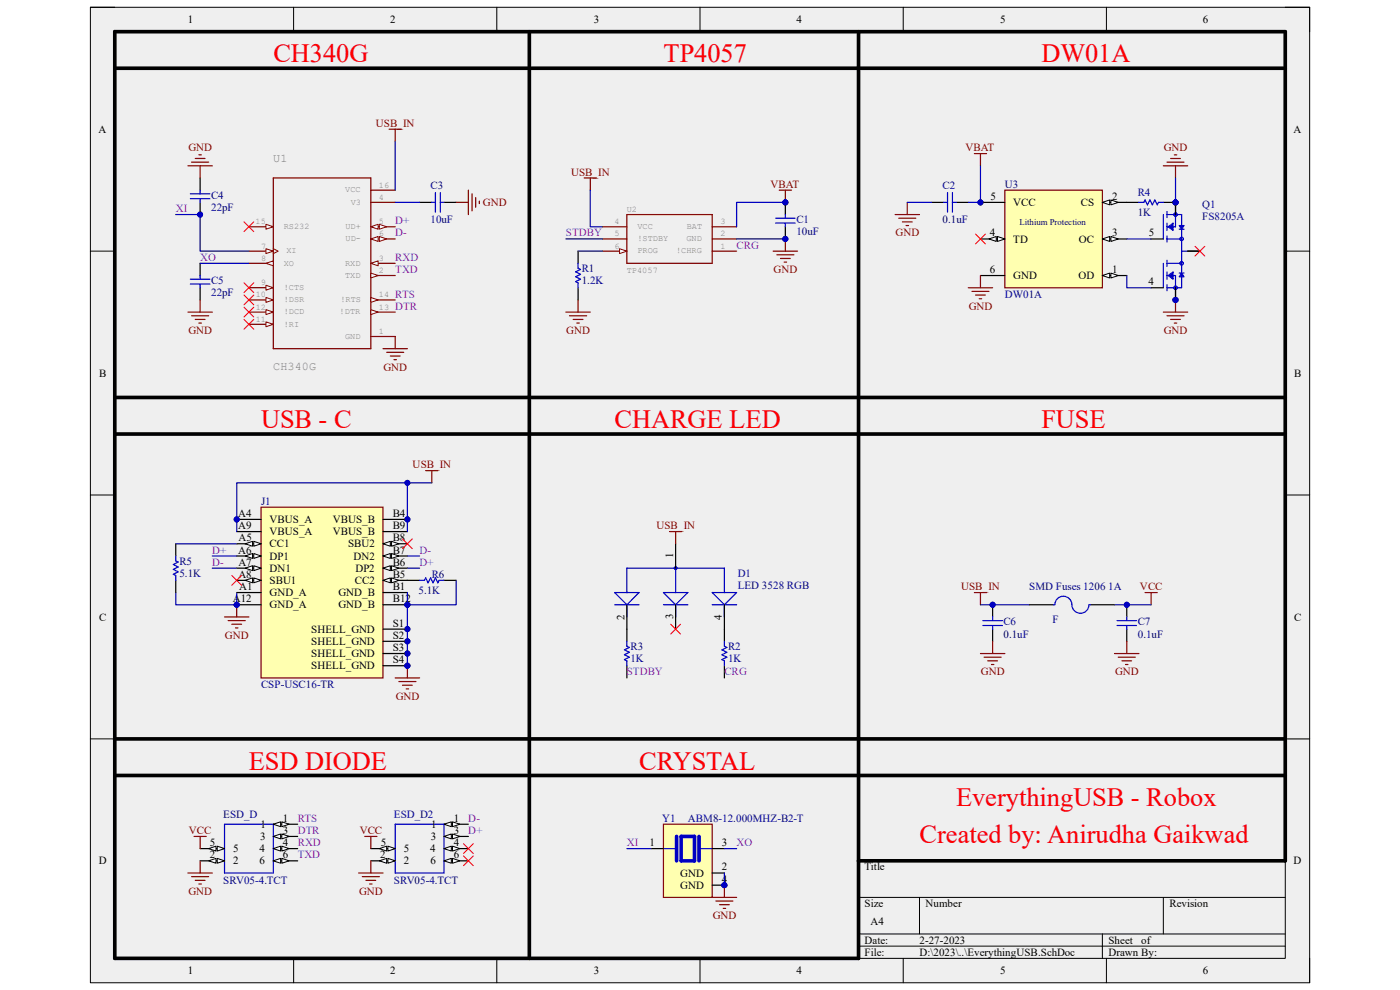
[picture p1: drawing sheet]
<svg xmlns="http://www.w3.org/2000/svg" width="297mm" height="210mm" viewBox="0 0 297 210" stroke-linecap="round" stroke-linejoin="round" font-family="sans-serif">
<path d="M19.2 1.5h258.6v207h-258.6z" fill-rule="evenodd" fill="#efefef"/>
<path d="M19.2 1.5h258.6v207h-258.6z" fill="none" stroke="#000" stroke-width=".21"/>
<path d="M24.4 6.7h248.3v196.6h-248.3z" fill-rule="evenodd" fill="#efefef"/>
<g fill="none" stroke="#000" stroke-width=".21">
<path d="M19.2 1.5h5.1M24.4 6.7h248.3v196.6h-248.3zM62.3 1.5v5.2M105.4 1.5v5.2M148.5 1.5v5.2M191.6 1.5v5.2M234.7 1.5v5.2M272.7 1.5h5.1v5.2M19.2 53.3h5.1M272.7 53.3h5.1M19.2 105h5.2M272.7 105h5.1"/>
<path d="M19.2 156.7h5.2M272.7 156.7h5.1M182.1 190.4h90.6M182.1 198.1h90.6M195.1 190.4v7.7M233.9 198.1v5.2M246.8 190.4v7.7M272.7 182.6h-90.6v20.7M62.3 203.3v5.2M105.4 203.3v5.2M148.5 203.3v5.2M182.1 200.7h90.6"/>
<path d="M191.6 203.3v5.2M234.7 203.3v5.2M277.8 203.3v5.2"/>
</g>
<path d="M58 37.8h20.7v36.2h-20.7zM78.7 58.4h5.1M78.7 71.4h5.1" fill="none" stroke="#800000" stroke-width=".26"/>
<path d="M78.7 57.9l1.5 .5-1.5 .6z" fill="#f8fcff"/>
<path d="M78.7 57.9l1.5 .5-1.5 .6z" fill="none" stroke="#800000" stroke-width=".21"/>
<path d="M78.7 55.9h5.1" fill="none" stroke="#800000" stroke-width=".26"/>
<path d="M78.7 55.9l1.5-.6v1.1z" fill="#f8fcff"/>
<path d="M78.7 55.9l1.5-.6v1.1z" fill="none" stroke="#800000" stroke-width=".21"/>
<path d="M78.7 42.9h5.1M78.7 48.1h5.1" fill="none" stroke="#800000" stroke-width=".26"/>
<path d="M78.7 48.1l1.5-.5v1z" fill="#f8fcff"/>
<path d="M78.7 48.1l1.5-.5v1z" fill="none" stroke="#800000" stroke-width=".21"/>
<path d="M80.5 47.6l1.5 .5-1.5 .5z" fill="#f8fcff"/>
<path d="M80.5 47.6l1.5 .5-1.5 .5z" fill="none" stroke="#800000" stroke-width=".21"/>
<path d="M78.7 50.7h5.1" fill="none" stroke="#800000" stroke-width=".26"/>
<path d="M78.7 50.7l1.5-.5v1z" fill="#f8fcff"/>
<path d="M78.7 50.7l1.5-.5v1z" fill="none" stroke="#800000" stroke-width=".21"/>
<path d="M80.5 50.2l1.5 .5-1.5 .5z" fill="#f8fcff"/>
<path d="M80.5 50.2l1.5 .5-1.5 .5z" fill="none" stroke="#800000" stroke-width=".21"/>
<path d="M52.8 53.3h5.2" fill="none" stroke="#800000" stroke-width=".26"/>
<path d="M56.4 52.8l1.6 .5-1.6 .5z" fill="#f8fcff"/>
<path d="M56.4 52.8l1.6 .5-1.6 .5zM58 52.8l1 .5-1 .5" fill="none" stroke="#800000" stroke-width=".21"/>
<path d="M52.8 55.9h5.2" fill="none" stroke="#800000" stroke-width=".26"/>
<path d="M56.4 55.9l1.6-.6v1.1z" fill="#f8fcff"/>
<path d="M56.4 55.9l1.6-.6v1.1z" fill="none" stroke="#800000" stroke-width=".21"/>
<path d="M52.8 61h5.2" fill="none" stroke="#800000" stroke-width=".26"/>
<path d="M56.4 60.5l1.6 .5-1.6 .6z" fill="#f8fcff"/>
<path d="M56.4 60.5l1.6 .5-1.6 .6z" fill="none" stroke="#800000" stroke-width=".21"/>
<path d="M52.8 63.6h5.2" fill="none" stroke="#800000" stroke-width=".26"/>
<path d="M56.4 63.1l1.6 .5-1.6 .5z" fill="#f8fcff"/>
<path d="M56.4 63.1l1.6 .5-1.6 .5z" fill="none" stroke="#800000" stroke-width=".21"/>
<path d="M52.8 68.8h5.2" fill="none" stroke="#800000" stroke-width=".26"/>
<path d="M56.4 68.3l1.6 .5-1.6 .5z" fill="#f8fcff"/>
<path d="M56.4 68.3l1.6 .5-1.6 .5z" fill="none" stroke="#800000" stroke-width=".21"/>
<path d="M52.8 66.2h5.2" fill="none" stroke="#800000" stroke-width=".26"/>
<path d="M56.4 65.7l1.6 .5-1.6 .5z" fill="#f8fcff"/>
<path d="M56.4 65.7l1.6 .5-1.6 .5z" fill="none" stroke="#800000" stroke-width=".21"/>
<path d="M78.7 66.2h5.1" fill="none" stroke="#800000" stroke-width=".26"/>
<path d="M78.7 65.7l1.5 .5-1.5 .5z" fill="#f8fcff"/>
<path d="M78.7 65.7l1.5 .5-1.5 .5z" fill="none" stroke="#800000" stroke-width=".21"/>
<path d="M78.7 63.6h5.1" fill="none" stroke="#800000" stroke-width=".26"/>
<path d="M78.7 63.1l1.5 .5-1.5 .5z" fill="#f8fcff"/>
<path d="M78.7 63.1l1.5 .5-1.5 .5z" fill="none" stroke="#800000" stroke-width=".21"/>
<path d="M52.8 48.1h5.2" fill="none" stroke="#800000" stroke-width=".26"/>
<path d="M56.4 47.6l1.6 .5-1.6 .5z" fill="#f8fcff"/>
<path d="M56.4 47.6l1.6 .5-1.6 .5z" fill="none" stroke="#800000" stroke-width=".21"/>
<path d="M78.7 40.3h5.1" fill="none" stroke="#800000" stroke-width=".26"/>
<circle cx="50.2" cy="110.2" r=".52" fill="#000080"/>
<circle cx="50.2" cy="110.2" r=".52" fill="none" stroke="#000080" stroke-width=".21"/>
<circle cx="50.2" cy="128.3" r=".52" fill="#000080"/>
<circle cx="50.2" cy="128.3" r=".52" fill="none" stroke="#000080" stroke-width=".21"/>
<circle cx="86.4" cy="110.2" r=".52" fill="#000080"/>
<circle cx="86.4" cy="110.2" r=".52" fill="none" stroke="#000080" stroke-width=".21"/>
<circle cx="86.4" cy="128.3" r=".52" fill="#000080"/>
<circle cx="86.4" cy="128.3" r=".52" fill="none" stroke="#000080" stroke-width=".21"/>
<circle cx="86.4" cy="133.5" r=".52" fill="#000080"/>
<circle cx="86.4" cy="133.5" r=".52" fill="none" stroke="#000080" stroke-width=".21"/>
<circle cx="86.4" cy="136" r=".52" fill="#000080"/>
<circle cx="86.4" cy="136" r=".52" fill="none" stroke="#000080" stroke-width=".21"/>
<circle cx="86.4" cy="138.6" r=".52" fill="#000080"/>
<circle cx="86.4" cy="138.6" r=".52" fill="none" stroke="#000080" stroke-width=".21"/>
<circle cx="86.4" cy="141.2" r=".52" fill="#000080"/>
<circle cx="86.4" cy="141.2" r=".52" fill="none" stroke="#000080" stroke-width=".21"/>
<path d="M55.4 107.6h25.9v36.2h-25.9z" fill-rule="evenodd" fill="#ffffb0"/>
<path d="M55.4 107.6h25.9v36.2h-25.9z" fill="none" stroke="#800000" stroke-width=".26"/>
<path d="M50.2 110.2h5.2" fill="none" stroke="#000" stroke-width=".26"/>
<circle cx="50.2" cy="110.2" r=".52" fill="#000080"/>
<circle cx="50.2" cy="110.2" r=".52" fill="none" stroke="#000080" stroke-width=".21"/>
<path d="M50.2 112.8h5.2M50.2 115.4h5.2" fill="none" stroke="#000" stroke-width=".26"/>
<path d="M53.8 114.8l1.6 .6-1.6 .5z" fill="#f8fcff"/>
<path d="M53.8 114.8l1.6 .6-1.6 .5z" fill="none" stroke="#000" stroke-width=".21"/>
<path d="M52 115.4l1.6-.6v1.1z" fill="#f8fcff"/>
<path d="M52 115.4l1.6-.6v1.1z" fill="none" stroke="#000" stroke-width=".21"/>
<path d="M50.2 117.9h5.2" fill="none" stroke="#000" stroke-width=".26"/>
<path d="M53.8 117.4l1.6 .5-1.6 .6z" fill="#f8fcff"/>
<path d="M53.8 117.4l1.6 .5-1.6 .6z" fill="none" stroke="#000" stroke-width=".21"/>
<path d="M52 117.9l1.6-.5v1.1z" fill="#f8fcff"/>
<path d="M52 117.9l1.6-.5v1.1z" fill="none" stroke="#000" stroke-width=".21"/>
<path d="M50.2 120.5h5.2" fill="none" stroke="#000" stroke-width=".26"/>
<path d="M53.8 120l1.6 .5-1.6 .5z" fill="#f8fcff"/>
<path d="M53.8 120l1.6 .5-1.6 .5z" fill="none" stroke="#000" stroke-width=".21"/>
<path d="M52 120.5l1.6-.5v1z" fill="#f8fcff"/>
<path d="M52 120.5l1.6-.5v1z" fill="none" stroke="#000" stroke-width=".21"/>
<path d="M50.2 123.1h5.2" fill="none" stroke="#000" stroke-width=".26"/>
<path d="M53.8 122.6l1.6 .5-1.6 .5z" fill="#f8fcff"/>
<path d="M53.8 122.6l1.6 .5-1.6 .5z" fill="none" stroke="#000" stroke-width=".21"/>
<path d="M52 123.1l1.6-.5v1z" fill="#f8fcff"/>
<path d="M52 123.1l1.6-.5v1z" fill="none" stroke="#000" stroke-width=".21"/>
<path d="M50.2 125.7h5.2M50.2 128.3h5.2" fill="none" stroke="#000" stroke-width=".26"/>
<circle cx="50.2" cy="128.3" r=".52" fill="#000080"/>
<circle cx="50.2" cy="128.3" r=".52" fill="none" stroke="#000080" stroke-width=".21"/>
<path d="M81.3 110.2h5.1" fill="none" stroke="#000" stroke-width=".26"/>
<circle cx="86.4" cy="110.2" r=".52" fill="#000080"/>
<circle cx="86.4" cy="110.2" r=".52" fill="none" stroke="#000080" stroke-width=".21"/>
<path d="M81.3 112.8h5.1M81.3 115.4h5.1" fill="none" stroke="#000" stroke-width=".26"/>
<path d="M81.3 115.4l1.5-.6v1.1z" fill="#f8fcff"/>
<path d="M81.3 115.4l1.5-.6v1.1z" fill="none" stroke="#000" stroke-width=".21"/>
<path d="M83.1 114.8l1.5 .6-1.5 .5z" fill="#f8fcff"/>
<path d="M83.1 114.8l1.5 .6-1.5 .5z" fill="none" stroke="#000" stroke-width=".21"/>
<path d="M81.3 117.9h5.1" fill="none" stroke="#000" stroke-width=".26"/>
<path d="M81.3 117.9l1.5-.5v1.1z" fill="#f8fcff"/>
<path d="M81.3 117.9l1.5-.5v1.1z" fill="none" stroke="#000" stroke-width=".21"/>
<path d="M83.1 117.4l1.5 .5-1.5 .6z" fill="#f8fcff"/>
<path d="M83.1 117.4l1.5 .5-1.5 .6z" fill="none" stroke="#000" stroke-width=".21"/>
<path d="M81.3 120.5h5.1" fill="none" stroke="#000" stroke-width=".26"/>
<path d="M81.3 120.5l1.5-.5v1z" fill="#f8fcff"/>
<path d="M81.3 120.5l1.5-.5v1z" fill="none" stroke="#000" stroke-width=".21"/>
<path d="M83.1 120l1.5 .5-1.5 .5z" fill="#f8fcff"/>
<path d="M83.1 120l1.5 .5-1.5 .5z" fill="none" stroke="#000" stroke-width=".21"/>
<path d="M81.3 123.1h5.1" fill="none" stroke="#000" stroke-width=".26"/>
<path d="M81.3 123.1l1.5-.5v1z" fill="#f8fcff"/>
<path d="M81.3 123.1l1.5-.5v1z" fill="none" stroke="#000" stroke-width=".21"/>
<path d="M83.1 122.6l1.5 .5-1.5 .5z" fill="#f8fcff"/>
<path d="M83.1 122.6l1.5 .5-1.5 .5z" fill="none" stroke="#000" stroke-width=".21"/>
<path d="M81.3 125.7h5.1M81.3 128.3h5.1" fill="none" stroke="#000" stroke-width=".26"/>
<circle cx="86.4" cy="128.3" r=".52" fill="#000080"/>
<circle cx="86.4" cy="128.3" r=".52" fill="none" stroke="#000080" stroke-width=".21"/>
<path d="M81.3 133.5h5.1" fill="none" stroke="#000" stroke-width=".26"/>
<circle cx="86.4" cy="133.5" r=".52" fill="#000080"/>
<circle cx="86.4" cy="133.5" r=".52" fill="none" stroke="#000080" stroke-width=".21"/>
<path d="M81.3 136h5.1" fill="none" stroke="#000" stroke-width=".26"/>
<circle cx="86.4" cy="136" r=".52" fill="#000080"/>
<circle cx="86.4" cy="136" r=".52" fill="none" stroke="#000080" stroke-width=".21"/>
<path d="M81.3 138.6h5.1" fill="none" stroke="#000" stroke-width=".26"/>
<circle cx="86.4" cy="138.6" r=".52" fill="#000080"/>
<circle cx="86.4" cy="138.6" r=".52" fill="none" stroke="#000080" stroke-width=".21"/>
<path d="M81.3 141.2h5.1" fill="none" stroke="#000" stroke-width=".26"/>
<circle cx="86.4" cy="141.2" r=".52" fill="#000080"/>
<circle cx="86.4" cy="141.2" r=".52" fill="none" stroke="#000080" stroke-width=".21"/>
<path d="M127.8 53.3h5.2M133 45.5h18.1v10.4h-18.1zM151.1 53.3h5.2M151.1 50.7h5.2M151.1 48.1h5.2" fill="none" stroke="#800000" stroke-width=".26"/>
<path d="M131.4 52.8l1.6 .5-1.6 .5z" fill="#f8fcff"/>
<path d="M131.4 52.8l1.6 .5-1.6 .5z" fill="none" stroke="#800000" stroke-width=".21"/>
<path d="M127.8 50.7h5.2M127.8 48.1h5.2" fill="none" stroke="#800000" stroke-width=".26"/>
<circle cx="249.4" cy="42.9" r=".52" fill="#000080"/>
<circle cx="249.4" cy="42.9" r=".52" fill="none" stroke="#000080" stroke-width=".21"/>
<circle cx="249.4" cy="42.9" r=".52" fill="#000080"/>
<circle cx="249.4" cy="42.9" r=".52" fill="none" stroke="#000080" stroke-width=".21"/>
<circle cx="249.4" cy="63.6" r=".52" fill="#000080"/>
<circle cx="249.4" cy="63.6" r=".52" fill="none" stroke="#000080" stroke-width=".21"/>
<circle cx="249.4" cy="63.6" r=".52" fill="#000080"/>
<circle cx="249.4" cy="63.6" r=".52" fill="none" stroke="#000080" stroke-width=".21"/>
<g fill="none" stroke="#00f" stroke-width=".25">
<path d="M246.8 45.5v5.2M246.8 55.9v5.1M247.6 44.9v1.3M247.6 47.3v1.6M247.6 50v1.3M247.6 55.2v1.3M247.6 57.7v1.5M247.6 58.5h1.8v2.5M247.6 45.5h3.1v15.5h-3.1M247.6 55.9h3.1M247.6 50.7h3.1M249.4 45.5v2.6h-1.8"/>
<path d="M250.2 57.9h1M250.2 48.6h1M250.7 53.3h1.3M247.6 60.4v1.3"/>
</g>
<path d="M250.7 57.9l.5 .8h-1z" fill="#00f"/>
<path d="M250.7 57.9l.5 .8h-1z" fill="none" stroke="#00f" stroke-width=".25"/>
<path d="M247.8 58.5l1.1-.8v1.5z" fill="#00f"/>
<path d="M247.8 58.5l1.1-.8v1.5z" fill="none" stroke="#00f" stroke-width=".25"/>
<path d="M247.8 48.1l1.1-.8v1.6z" fill="#00f"/>
<path d="M247.8 48.1l1.1-.8v1.6z" fill="none" stroke="#00f" stroke-width=".25"/>
<path d="M250.2 47.8h1l-.5 .8z" fill="#00f"/>
<path d="M250.2 47.8h1l-.5 .8z" fill="none" stroke="#00f" stroke-width=".25"/>
<g fill="none" stroke="#00f" stroke-width=".21">
<circle cx="249.4" cy="45.5" r=".36"/>
<circle cx="249.4" cy="45.5" r=".37"/>
<circle cx="250.7" cy="55.9" r=".36"/>
<circle cx="250.7" cy="50.7" r=".36"/>
<circle cx="250.7" cy="55.9" r=".37"/>
<circle cx="250.7" cy="50.7" r=".37"/>
<circle cx="249.4" cy="61" r=".36"/>
<circle cx="249.4" cy="61" r=".37"/>
</g>
<path d="M244.2 50.7h2.6M249.4 42.9v2.6M244.2 61h2.6" fill="none" stroke="#000" stroke-width=".25"/>
<circle cx="249.4" cy="42.9" r=".52" fill="#000080"/>
<circle cx="249.4" cy="42.9" r=".52" fill="none" stroke="#000080" stroke-width=".21"/>
<path d="M249.4 42.9v2.6" fill="none" stroke="#000" stroke-width=".25"/>
<circle cx="249.4" cy="42.9" r=".52" fill="#000080"/>
<circle cx="249.4" cy="42.9" r=".52" fill="none" stroke="#000080" stroke-width=".21"/>
<path d="M252 53.3h2.6M249.4 61v2.6" fill="none" stroke="#000" stroke-width=".25"/>
<circle cx="249.4" cy="63.6" r=".52" fill="#000080"/>
<circle cx="249.4" cy="63.6" r=".52" fill="none" stroke="#000080" stroke-width=".21"/>
<path d="M249.4 61v2.6" fill="none" stroke="#000" stroke-width=".25"/>
<circle cx="249.4" cy="63.6" r=".52" fill="#000080"/>
<circle cx="249.4" cy="63.6" r=".52" fill="none" stroke="#000080" stroke-width=".21"/>
<circle cx="208" cy="42.9" r=".52" fill="#000080"/>
<circle cx="208" cy="42.9" r=".52" fill="none" stroke="#000080" stroke-width=".21"/>
<path d="M213.2 40.3h20.7v20.7h-20.7z" fill-rule="evenodd" fill="#ffffb0"/>
<path d="M213.2 40.3h20.7v20.7h-20.7z" fill="none" stroke="#800000" stroke-width=".25"/>
<path d="M208 42.9h5.2" fill="none" stroke="#000" stroke-width=".25"/>
<circle cx="208" cy="42.9" r=".52" fill="#000080"/>
<circle cx="208" cy="42.9" r=".52" fill="none" stroke="#000080" stroke-width=".21"/>
<path d="M208 50.7h5.2" fill="none" stroke="#000" stroke-width=".25"/>
<path d="M211.6 50.2l1.6 .5-1.6 .5z" fill="#f8fcff"/>
<path d="M211.6 50.2l1.6 .5-1.6 .5z" fill="none" stroke="#000" stroke-width=".21"/>
<path d="M209.8 50.7l1.6-.5v1z" fill="#f8fcff"/>
<path d="M209.8 50.7l1.6-.5v1z" fill="none" stroke="#000" stroke-width=".21"/>
<path d="M208 58.5h5.2M233.9 42.9h5.1" fill="none" stroke="#000" stroke-width=".25"/>
<path d="M233.9 42.9l1.5-.5v1.1z" fill="#f8fcff"/>
<path d="M233.9 42.9l1.5-.5v1.1z" fill="none" stroke="#000" stroke-width=".21"/>
<path d="M235.7 42.4l1.5 .5-1.5 .6z" fill="#f8fcff"/>
<path d="M235.7 42.4l1.5 .5-1.5 .6z" fill="none" stroke="#000" stroke-width=".21"/>
<path d="M233.9 50.7h5.1" fill="none" stroke="#000" stroke-width=".25"/>
<path d="M233.9 50.7l1.5-.5v1z" fill="#f8fcff"/>
<path d="M233.9 50.7l1.5-.5v1z" fill="none" stroke="#000" stroke-width=".21"/>
<path d="M235.7 50.2l1.5 .5-1.5 .5z" fill="#f8fcff"/>
<path d="M235.7 50.2l1.5 .5-1.5 .5z" fill="none" stroke="#000" stroke-width=".21"/>
<path d="M233.9 58.5h5.1" fill="none" stroke="#000" stroke-width=".25"/>
<path d="M233.9 58.5l1.5-.6v1.1z" fill="#f8fcff"/>
<path d="M233.9 58.5l1.5-.6v1.1z" fill="none" stroke="#000" stroke-width=".21"/>
<path d="M235.7 57.9l1.5 .6-1.5 .5z" fill="#f8fcff"/>
<path d="M235.7 57.9l1.5 .6-1.5 .5z" fill="none" stroke="#000" stroke-width=".21"/>
<path d="M165.3 40.3h2.6M166.6 40.3v2.6" fill="none" stroke="#800000" stroke-width=".26"/>
<circle cx="166.6" cy="42.9" r=".52" fill="#000080"/>
<circle cx="166.6" cy="42.9" r=".52" fill="none" stroke="#000080" stroke-width=".21"/>
<path d="M164 53.3h5.2M164.8 54.1h3.6M165.6 54.8h2.1M166.4 55.6h.5M166.6 50.7v2.6" fill="none" stroke="#800000" stroke-width=".26"/>
<circle cx="166.6" cy="50.7" r=".52" fill="#000080"/>
<circle cx="166.6" cy="50.7" r=".52" fill="none" stroke="#000080" stroke-width=".21"/>
<path d="M122.6 53.3v2.6M122.6 61v2.6M133 133.5v2.5M153.7 133.5v2.5M133 141.2v2.6M153.7 141.2v2.6" fill="none" stroke="#000" stroke-width=".26"/>
<path d="M122.6 55.9v1l.6 .3-1.1 .5 1.1 .5-1.1 .5 1.1 .5-1.1 .5 .5 .3v1M133 136v1.1l.5 .2-1 .6 1 .5-1 .5 1 .5-1 .5 .5 .3v1M153.7 136v1.1l.5 .2-1 .6 1 .5-1 .5 1 .5-1 .5 .5 .3v1" fill="none" stroke="#00f" stroke-width=".26"/>
<circle cx="249.4" cy="42.9" r=".52" fill="#000080"/>
<circle cx="249.4" cy="42.9" r=".52" fill="none" stroke="#000080" stroke-width=".21"/>
<path d="M239 42.9h2.6M246.8 42.9h2.6" fill="none" stroke="#000" stroke-width=".25"/>
<circle cx="249.4" cy="42.9" r=".52" fill="#000080"/>
<circle cx="249.4" cy="42.9" r=".52" fill="none" stroke="#000080" stroke-width=".21"/>
<path d="M241.6 42.9h1.1l.2-.5 .5 1.1 .6-1.1 .5 1.1 .5-1.1 .5 1.1 .3-.6h1" fill="none" stroke="#00f" stroke-width=".25"/>
<path d="M37.3 115.4v2.5M143.3 115.4v5.1M37.3 123.1v2.6M86.4 123.1h2.6M94.2 123.1h2.6M133 128.3v5.2M143.3 128.3v5.2M153.7 128.3v5.2" fill="none" stroke="#000" stroke-width=".26"/>
<g fill="none" stroke="#00f" stroke-width=".26">
<path d="M37.3 117.9v1.1l.5 .2-1 .6 1 .5-1 .5 1 .5-1 .5 .5 .3v1M89 123.1h1l.3-.5 .5 1 .5-1 .6 1 .5-1 .5 1 .3-.5h1M130.4 125.7h5.2l-2.6 2.6zM130.4 128.3h5.2M133 125.7v-5.2h20.7v5.2M133 128.3v2.6M140.7 125.7h5.2l-2.6 2.6zM140.7 128.3h5.2M143.3 120.5v5.2M143.3 128.3v2.6M151.1 125.7h5.2l-2.6 2.6zM151.1 128.3h5.2"/>
<path d="M153.7 128.3v2.6"/>
<circle cx="143.3" cy="120.5" r=".26"/>
</g>
<path d="M120.1 66.2h5.1M120.8 67h3.7M121.6 67.8h2.1M122.4 68.5h.5M122.6 63.6v2.6" fill="none" stroke="#800000" stroke-width=".26"/>
<path d="M142.3 132.4l2.1 2.1M144.4 132.4l-2.1 2.1" fill="none" stroke="#f00" stroke-width=".21"/>
<circle cx="166.6" cy="42.9" r=".52" fill="#000080"/>
<circle cx="166.6" cy="42.9" r=".52" fill="none" stroke="#000080" stroke-width=".21"/>
<circle cx="166.6" cy="50.7" r=".52" fill="#000080"/>
<circle cx="166.6" cy="50.7" r=".52" fill="none" stroke="#000080" stroke-width=".21"/>
<path d="M166.6 42.9v2.6" fill="none" stroke="#000" stroke-width=".26"/>
<circle cx="166.6" cy="42.9" r=".52" fill="#000080"/>
<circle cx="166.6" cy="42.9" r=".52" fill="none" stroke="#000080" stroke-width=".21"/>
<path d="M166.6 48.1v2.6" fill="none" stroke="#000" stroke-width=".26"/>
<circle cx="166.6" cy="50.7" r=".52" fill="#000080"/>
<circle cx="166.6" cy="50.7" r=".52" fill="none" stroke="#000080" stroke-width=".21"/>
<path d="M91.6 42.9h.8M92.4 40.9v4.1M93.4 40.9v4.1M93.4 42.9h.8M164.5 47.3h4.2M164.5 46.3h4.2M166.6 45.5v.8M166.6 47.3v.8" fill="none" stroke="#00f" stroke-width=".26"/>
<path d="M197.7 42.9h2.5M202.8 42.9h2.6" fill="none" stroke="#000" stroke-width=".25"/>
<path d="M200.2 42.9h.8M201 40.9v4.1M202.1 40.9v4.1M202.1 42.9h.7" fill="none" stroke="#00f" stroke-width=".25"/>
<path d="M89 42.9h2.6M94.2 42.9h2.6" fill="none" stroke="#000" stroke-width=".26"/>
<circle cx="42.5" cy="45.5" r=".52" fill="#000080"/>
<circle cx="42.5" cy="45.5" r=".52" fill="none" stroke="#000080" stroke-width=".21"/>
<path d="M42.5 37.8v2.5M42.5 42.9v2.6" fill="none" stroke="#000" stroke-width=".26"/>
<circle cx="42.5" cy="45.5" r=".52" fill="#000080"/>
<circle cx="42.5" cy="45.5" r=".52" fill="none" stroke="#000080" stroke-width=".21"/>
<path d="M40.4 42.2h4.1M40.4 41.1h4.1M40.4 59.2h4.1M42.5 40.3v.8M42.5 42.2v.7M42.5 58.4v.8M40.4 60.3h4.1M42.5 60.3v.7" fill="none" stroke="#00f" stroke-width=".26"/>
<path d="M42.5 55.9v2.5M42.5 61v2.6" fill="none" stroke="#000" stroke-width=".26"/>
<circle cx="210.6" cy="128.3" r=".52" fill="#000080"/>
<circle cx="210.6" cy="128.3" r=".52" fill="none" stroke="#000080" stroke-width=".21"/>
<path d="M210.6 128.3v2.6" fill="none" stroke="#000" stroke-width=".25"/>
<circle cx="210.6" cy="128.3" r=".52" fill="#000080"/>
<circle cx="210.6" cy="128.3" r=".52" fill="none" stroke="#000080" stroke-width=".21"/>
<path d="M210.6 133.5v2.5" fill="none" stroke="#000" stroke-width=".25"/>
<path d="M208.5 132.7h4.2M208.5 131.7h4.2M210.6 130.9v.8M210.6 132.7v.8" fill="none" stroke="#00f" stroke-width=".25"/>
<circle cx="239" cy="128.3" r=".52" fill="#000080"/>
<circle cx="239" cy="128.3" r=".52" fill="none" stroke="#000080" stroke-width=".21"/>
<path d="M239 128.3v2.6" fill="none" stroke="#000" stroke-width=".25"/>
<circle cx="239" cy="128.3" r=".52" fill="#000080"/>
<circle cx="239" cy="128.3" r=".52" fill="none" stroke="#000080" stroke-width=".21"/>
<path d="M239 133.5v2.5" fill="none" stroke="#000" stroke-width=".25"/>
<path d="M237 132.7h4.1M237 131.7h4.1M239 130.9v.8M239 132.7v.8" fill="none" stroke="#00f" stroke-width=".25"/>
<g fill="none" stroke="#800000" stroke-width=".25">
<path d="M206.7 32.6h2.6M208 32.6v2.6M246.8 35.2h5.2M247.6 34.4h3.6M248.3 33.6h2.1M249.1 32.9h.6M249.4 35.2v2.6M189.9 45.5h5.2M190.7 46.3h3.6M191.5 47.1h2M192.2 47.8h.5M192.5 42.9v2.6"/>
<path d="M208 58.5v2.5M205.4 61h5.2M206.2 61.8h3.6M207 62.6h2M207.7 63.4h.6M246.8 66.2h5.2M247.6 67h3.6M248.3 67.8h2.1M249.1 68.5h.6M249.4 63.6v2.6"/>
</g>
<circle cx="249.4" cy="63.6" r=".52" fill="#000080"/>
<circle cx="249.4" cy="63.6" r=".52" fill="none" stroke="#000080" stroke-width=".21"/>
<g fill="none" stroke="#f00" stroke-width=".21">
<path d="M51.8 47.1l2 2M53.8 47.1l-2 2M207 49.7l2 2M209 49.7l-2 2M253.5 52.2l2.1 2.1M255.6 52.2l-2.1 2.1M51.8 60l2 2.1M51.8 62.6l2 2.1M51.8 65.2l2 2M51.8 67.8l2 2M53.8 60l-2 2.1M53.8 62.6l-2 2.1"/>
<path d="M53.8 65.2l-2 2M53.8 67.8l-2 2"/>
</g>
<g fill="none" stroke="#800000" stroke-width=".26">
<path d="M82.5 27.4h2.6M83.8 27.4v2.6M96.8 42.9h2.6M99.4 40.3v5.2M100.1 41.1v3.6M100.9 41.9v2.1M101.7 42.7v.5M81.3 74h5.1M82 74.7h3.7M82.8 75.5h2.1M83.6 76.3h.5M83.8 71.4v2.6"/>
<path d="M90.3 99.8h2.6M91.6 99.8v2.6M83.8 143.8h5.2M84.6 144.6h3.6M85.4 145.4h2.1M86.2 146.1h.5M86.4 141.2v2.6"/>
</g>
<circle cx="86.4" cy="141.2" r=".52" fill="#000080"/>
<circle cx="86.4" cy="141.2" r=".52" fill="none" stroke="#000080" stroke-width=".21"/>
<path d="M47.6 130.9h5.2M48.4 131.7h3.6M49.2 132.4h2M50 133.2h.5M50.2 128.3v2.6" fill="none" stroke="#800000" stroke-width=".26"/>
<circle cx="50.2" cy="128.3" r=".52" fill="#000080"/>
<circle cx="50.2" cy="128.3" r=".52" fill="none" stroke="#000080" stroke-width=".21"/>
<g fill="none" stroke="#800000" stroke-width=".26">
<path d="M39.9 35.2h5.1M40.6 34.4h3.7M41.4 33.6h2.1M42.2 32.8h.5M42.5 35.2v2.6M123.9 37.8h2.6M125.2 37.8v2.5M39.9 66.2h5.1M40.6 67h3.7M41.4 67.8h2.1M42.2 68.5h.5M42.5 63.6v2.6"/>
<path d="M142 112.8h2.6M143.3 112.8v2.6"/>
</g>
<path d="M218.3 128.3h5.2M231.3 128.3h5.2" fill="none" stroke="#000" stroke-width=".25"/>
<path d="M223.5 128.3h.3M223.8 128.2a1.81 1.81 0 0 1 1.8-1.7 1.81 1.81 0 0 1 1.8 1.8 1.81 1.81 0 0 0 1.8 1.8 1.81 1.81 0 0 0 1.8-1.8M231 128.3h.3" fill="none" stroke="#00f" stroke-width=".25"/>
<g fill="none" stroke="#800000" stroke-width=".25">
<path d="M206.7 125.7h2.6M208 125.7v2.6M208 138.6h5.2M208.8 139.4h3.6M210.6 136v2.6M236.5 138.6h5.1M237.2 139.4h3.7M239 136v2.6M242.9 125.7h2.6M244.2 125.7v2.6M209.5 140.2h2.1M210.3 141h.6"/>
<path d="M238 140.2h2.1M238.8 141h.5"/>
</g>
<path d="M85.4 114.3l2.1 2.1M87.5 114.3l-2.1 2.1M49.2 122.1l2 2.1M51.2 122.1l-2 2.1" fill="none" stroke="#f00" stroke-width=".21"/>
<circle cx="153.7" cy="187.8" r=".52" fill="#000080"/>
<circle cx="153.7" cy="187.8" r=".52" fill="none" stroke="#000080" stroke-width=".21"/>
<path d="M140.7 174.8h10.4v15.6h-10.4z" fill-rule="evenodd" fill="#ffffb0"/>
<path d="M140.7 174.8h10.4v15.6h-10.4z" fill="none" stroke="#800000" stroke-width=".25"/>
<path d="M143.5 177.4v5.2M144.5 177.4h2.8v5.2h-2.8zM148.3 177.4v5.2" fill="none" stroke="#00f" stroke-width=".77"/>
<path d="M140.7 180h2.6M148.5 180h2.6" fill="none" stroke="#00f" stroke-width=".25"/>
<path d="M138.2 180h2.5M151.1 180h2.6M151.1 185.2h2.6M151.1 187.8h2.6" fill="none" stroke="#000" stroke-width=".25"/>
<circle cx="153.7" cy="187.8" r=".52" fill="#000080"/>
<circle cx="153.7" cy="187.8" r=".52" fill="none" stroke="#000080" stroke-width=".21"/>
<path d="M151.1 190.4h5.2M151.9 191.1h3.6M152.7 191.9h2M153.4 192.7h.5M153.7 187.8v2.6" fill="none" stroke="#800000" stroke-width=".25"/>
<circle cx="153.7" cy="187.8" r=".52" fill="#000080"/>
<circle cx="153.7" cy="187.8" r=".52" fill="none" stroke="#000080" stroke-width=".21"/>
<path d="M47.6 174.8h10.4v10.4h-10.4z" fill="none" stroke="#00f" stroke-width=".25"/>
<path d="M58 174.8h5.2" fill="none" stroke="#000" stroke-width=".25"/>
<path d="M58 174.8l1.5-.5v1.1z" fill="#f8fcff"/>
<path d="M58 174.8l1.5-.5v1.1z" fill="none" stroke="#000" stroke-width=".21"/>
<path d="M59.8 174.3l1.5 .5-1.5 .6z" fill="#f8fcff"/>
<path d="M59.8 174.3l1.5 .5-1.5 .6z" fill="none" stroke="#000" stroke-width=".21"/>
<path d="M58 177.4h5.2" fill="none" stroke="#000" stroke-width=".25"/>
<path d="M58 177.4l1.5-.5v1.1z" fill="#f8fcff"/>
<path d="M58 177.4l1.5-.5v1.1z" fill="none" stroke="#000" stroke-width=".21"/>
<path d="M59.8 176.9l1.5 .5-1.5 .6z" fill="#f8fcff"/>
<path d="M59.8 176.9l1.5 .5-1.5 .6z" fill="none" stroke="#000" stroke-width=".21"/>
<path d="M42.5 180h5.1" fill="none" stroke="#000" stroke-width=".25"/>
<path d="M46.1 179.5l1.5 .5-1.5 .5z" fill="#f8fcff"/>
<path d="M46.1 179.5l1.5 .5-1.5 .5z" fill="none" stroke="#000" stroke-width=".21"/>
<path d="M44.3 180l1.5-.5v1z" fill="#f8fcff"/>
<path d="M44.3 180l1.5-.5v1z" fill="none" stroke="#000" stroke-width=".21"/>
<path d="M58 180h5.2" fill="none" stroke="#000" stroke-width=".25"/>
<path d="M58 180l1.5-.5v1z" fill="#f8fcff"/>
<path d="M58 180l1.5-.5v1z" fill="none" stroke="#000" stroke-width=".21"/>
<path d="M59.8 179.5l1.5 .5-1.5 .5z" fill="#f8fcff"/>
<path d="M59.8 179.5l1.5 .5-1.5 .5z" fill="none" stroke="#000" stroke-width=".21"/>
<path d="M42.5 182.6h5.1" fill="none" stroke="#000" stroke-width=".25"/>
<path d="M46.1 182.1l1.5 .5-1.5 .5z" fill="#f8fcff"/>
<path d="M46.1 182.1l1.5 .5-1.5 .5z" fill="none" stroke="#000" stroke-width=".21"/>
<path d="M44.3 182.6l1.5-.5v1z" fill="#f8fcff"/>
<path d="M44.3 182.6l1.5-.5v1z" fill="none" stroke="#000" stroke-width=".21"/>
<path d="M58 182.6h5.2" fill="none" stroke="#000" stroke-width=".25"/>
<path d="M58 182.6l1.5-.5v1z" fill="#f8fcff"/>
<path d="M58 182.6l1.5-.5v1z" fill="none" stroke="#000" stroke-width=".21"/>
<path d="M59.8 182.1l1.5 .5-1.5 .5z" fill="#f8fcff"/>
<path d="M59.8 182.1l1.5 .5-1.5 .5z" fill="none" stroke="#000" stroke-width=".21"/>
<path d="M41.2 177.4h2.6M42.5 177.4v2.6M39.9 185.2h5.1M40.7 186h3.6M41.4 186.8h2.1M42.2 187.5h.5M42.5 182.6v2.6" fill="none" stroke="#800000" stroke-width=".25"/>
<path d="M83.8 174.8h10.4v10.4h-10.4z" fill="none" stroke="#00f" stroke-width=".25"/>
<path d="M94.2 174.8h5.2" fill="none" stroke="#000" stroke-width=".25"/>
<path d="M94.2 174.8l1.5-.5v1.1z" fill="#f8fcff"/>
<path d="M94.2 174.8l1.5-.5v1.1z" fill="none" stroke="#000" stroke-width=".21"/>
<path d="M96 174.3l1.6 .5-1.6 .6z" fill="#f8fcff"/>
<path d="M96 174.3l1.6 .5-1.6 .6z" fill="none" stroke="#000" stroke-width=".21"/>
<path d="M94.2 177.4h5.2" fill="none" stroke="#000" stroke-width=".25"/>
<path d="M94.2 177.4l1.5-.5v1.1z" fill="#f8fcff"/>
<path d="M94.2 177.4l1.5-.5v1.1z" fill="none" stroke="#000" stroke-width=".21"/>
<path d="M96 176.9l1.6 .5-1.6 .6z" fill="#f8fcff"/>
<path d="M96 176.9l1.6 .5-1.6 .6z" fill="none" stroke="#000" stroke-width=".21"/>
<path d="M78.7 180h5.1" fill="none" stroke="#000" stroke-width=".25"/>
<path d="M82.3 179.5l1.5 .5-1.5 .5z" fill="#f8fcff"/>
<path d="M82.3 179.5l1.5 .5-1.5 .5z" fill="none" stroke="#000" stroke-width=".21"/>
<path d="M80.5 180l1.5-.5v1z" fill="#f8fcff"/>
<path d="M80.5 180l1.5-.5v1z" fill="none" stroke="#000" stroke-width=".21"/>
<path d="M94.2 180h5.2" fill="none" stroke="#000" stroke-width=".25"/>
<path d="M94.2 180l1.5-.5v1z" fill="#f8fcff"/>
<path d="M94.2 180l1.5-.5v1z" fill="none" stroke="#000" stroke-width=".21"/>
<path d="M96 179.5l1.6 .5-1.6 .5z" fill="#f8fcff"/>
<path d="M96 179.5l1.6 .5-1.6 .5z" fill="none" stroke="#000" stroke-width=".21"/>
<path d="M78.7 182.6h5.1" fill="none" stroke="#000" stroke-width=".25"/>
<path d="M82.3 182.1l1.5 .5-1.5 .5z" fill="#f8fcff"/>
<path d="M82.3 182.1l1.5 .5-1.5 .5z" fill="none" stroke="#000" stroke-width=".21"/>
<path d="M80.5 182.6l1.5-.5v1z" fill="#f8fcff"/>
<path d="M80.5 182.6l1.5-.5v1z" fill="none" stroke="#000" stroke-width=".21"/>
<path d="M94.2 182.6h5.2" fill="none" stroke="#000" stroke-width=".25"/>
<path d="M94.2 182.6l1.5-.5v1z" fill="#f8fcff"/>
<path d="M94.2 182.6l1.5-.5v1z" fill="none" stroke="#000" stroke-width=".21"/>
<path d="M96 182.1l1.6 .5-1.6 .5z" fill="#f8fcff"/>
<path d="M96 182.1l1.6 .5-1.6 .5z" fill="none" stroke="#000" stroke-width=".21"/>
<path d="M77.4 177.4h2.6M78.7 177.4v2.6M76.1 185.2h5.2M76.9 186h3.6M77.6 186.8h2.1M78.4 187.5h.5M78.7 182.6v2.6" fill="none" stroke="#800000" stroke-width=".25"/>
<path d="M98.3 179l2.1 2.1M100.4 179l-2.1 2.1M98.3 181.6l2.1 2M100.4 181.6l-2.1 2" fill="none" stroke="#f00" stroke-width=".21"/>
<path d="M24.4 6.7h248.3v175.9h-90.6v20.7h-157.7zM24.4 14.5h248.3M112.3 6.7v196.6M24.4 92.1h248.3M24.4 84.3h248.3M24.4 156.7h248.3M24.4 164.5h248.3" fill="none" stroke="#000" stroke-width=".77"/>
<path d="M166.6 42.9h-10.3v5.2" fill="none" stroke="#000080" stroke-width=".26"/>
<circle cx="166.6" cy="42.9" r=".52" fill="#000080"/>
<circle cx="166.6" cy="42.9" r=".52" fill="none" stroke="#000080" stroke-width=".21"/>
<path d="M156.3 50.7h10.3" fill="none" stroke="#000080" stroke-width=".26"/>
<circle cx="166.6" cy="50.7" r=".52" fill="#000080"/>
<circle cx="166.6" cy="50.7" r=".52" fill="none" stroke="#000080" stroke-width=".21"/>
<path d="M120.1 50.7h7.7M122.6 53.3h5.2" fill="none" stroke="#000080" stroke-width=".26"/>
<path d="M208 35.2v7.7h-2.6" fill="none" stroke="#000080" stroke-width=".25"/>
<circle cx="208" cy="42.9" r=".52" fill="#000080"/>
<circle cx="208" cy="42.9" r=".52" fill="none" stroke="#000080" stroke-width=".21"/>
<path d="M249.4 37.8v5.1M192.5 42.9h5.2M239 58.5v2.5h5.2M239 50.7h5.2" fill="none" stroke="#000080" stroke-width=".25"/>
<circle cx="249.4" cy="42.9" r=".52" fill="#000080"/>
<circle cx="249.4" cy="42.9" r=".52" fill="none" stroke="#000080" stroke-width=".21"/>
<path d="M83.8 30v10.3M83.8 42.9h5.2M91.6 102.4h-5.2v10.4" fill="none" stroke="#000080" stroke-width=".26"/>
<circle cx="86.4" cy="110.2" r=".52" fill="#000080"/>
<circle cx="86.4" cy="110.2" r=".52" fill="none" stroke="#000080" stroke-width=".21"/>
<circle cx="86.4" cy="102.4" r=".52" fill="#000080"/>
<circle cx="86.4" cy="102.4" r=".52" fill="none" stroke="#000080" stroke-width=".21"/>
<path d="M86.4 102.4h-36.2v10.4" fill="none" stroke="#000080" stroke-width=".26"/>
<circle cx="86.4" cy="102.4" r=".52" fill="#000080"/>
<circle cx="86.4" cy="102.4" r=".52" fill="none" stroke="#000080" stroke-width=".21"/>
<circle cx="50.2" cy="110.2" r=".52" fill="#000080"/>
<circle cx="50.2" cy="110.2" r=".52" fill="none" stroke="#000080" stroke-width=".21"/>
<path d="M96.8 123.1v5.2h-10.4" fill="none" stroke="#000080" stroke-width=".26"/>
<circle cx="86.4" cy="128.3" r=".52" fill="#000080"/>
<circle cx="86.4" cy="128.3" r=".52" fill="none" stroke="#000080" stroke-width=".21"/>
<path d="M37.3 45.5h5.2v7.8h10.3M37.3 115.4h12.9M45 117.9h5.2M86.4 117.9h2.6M45 120.5h5.2M86.4 120.5h2.6" fill="none" stroke="#000080" stroke-width=".26"/>
<circle cx="42.5" cy="45.5" r=".52" fill="#000080"/>
<circle cx="42.5" cy="45.5" r=".52" fill="none" stroke="#000080" stroke-width=".21"/>
<path d="M42.5 55.9h10.3" fill="none" stroke="#000080" stroke-width=".26"/>
<path d="M208 128.3h10.3" fill="none" stroke="#000080" stroke-width=".25"/>
<circle cx="210.6" cy="128.3" r=".52" fill="#000080"/>
<circle cx="210.6" cy="128.3" r=".52" fill="none" stroke="#000080" stroke-width=".21"/>
<path d="M236.5 128.3h7.7" fill="none" stroke="#000080" stroke-width=".25"/>
<circle cx="239" cy="128.3" r=".52" fill="#000080"/>
<circle cx="239" cy="128.3" r=".52" fill="none" stroke="#000080" stroke-width=".21"/>
<path d="M125.2 40.3v7.8h2.6" fill="none" stroke="#000080" stroke-width=".26"/>
<path d="M133 180h5.2M153.7 180h2.6M153.7 185.2v2.6" fill="none" stroke="#000080" stroke-width=".25"/>
<circle cx="153.7" cy="187.8" r=".52" fill="#000080"/>
<circle cx="153.7" cy="187.8" r=".52" fill="none" stroke="#000080" stroke-width=".21"/>
<path d="M37.3 125.7v2.6h12.9v-2.6" fill="none" stroke="#000080" stroke-width=".26"/>
<circle cx="50.2" cy="128.3" r=".52" fill="#000080"/>
<circle cx="50.2" cy="128.3" r=".52" fill="none" stroke="#000080" stroke-width=".21"/>
<path d="M86.4 125.7v15.5" fill="none" stroke="#000080" stroke-width=".26"/>
<circle cx="86.4" cy="128.3" r=".52" fill="#000080"/>
<circle cx="86.4" cy="128.3" r=".52" fill="none" stroke="#000080" stroke-width=".21"/>
<circle cx="86.4" cy="133.5" r=".52" fill="#000080"/>
<circle cx="86.4" cy="133.5" r=".52" fill="none" stroke="#000080" stroke-width=".21"/>
<circle cx="86.4" cy="136" r=".52" fill="#000080"/>
<circle cx="86.4" cy="136" r=".52" fill="none" stroke="#000080" stroke-width=".21"/>
<circle cx="86.4" cy="138.6" r=".52" fill="#000080"/>
<circle cx="86.4" cy="138.6" r=".52" fill="none" stroke="#000080" stroke-width=".21"/>
<circle cx="86.4" cy="141.2" r=".52" fill="#000080"/>
<circle cx="86.4" cy="141.2" r=".52" fill="none" stroke="#000080" stroke-width=".21"/>
<path d="M182.1 6.7v175.9" fill="none" stroke="#000" stroke-width=".77"/>
<g font-size="5.6" fill="#f00">
<text x="58" y="13.3">CH340G</text>
<text x="140.7" y="13.3">TP4057</text>
<text x="220.9" y="13.3">DW01A</text>
<text x="55.4" y="90.8">USB - C</text>
<text x="130.4" y="90.8">CHARGE LED</text>
<text x="220.9" y="90.8">FUSE</text>
<text x="52.8" y="163.3">ESD DIODE</text>
<text x="135.6" y="163.3">CRYSTAL</text>
<text x="202.8" y="171">EverythingUSB - Robox</text>
<text x="195.1" y="178.8">Created by: Anirudha Gaikwad</text>
</g>
<g font-size="2.5" fill="#808080">
<text x="58" y="34.4">U1</text>
<text x="58" y="78.4">CH340G</text>
</g>
<g font-size="2.3">
<text x="39.8" y="4.9">1</text>
<text x="82.8" y="4.9">2</text>
<text x="126" y="4.9">3</text>
<text x="169" y="4.9">4</text>
<text x="212.2" y="4.9">5</text>
<text x="255.2" y="4.9">6</text>
<text x="20.9" y="28.2">A</text>
<text x="274.4" y="28.2">A</text>
<text x="210.1" y="42.4">5</text>
<text x="215" y="43.7">VCC</text>
<text x="229.3" y="43.7">CS</text>
<text x="235.9" y="42.4">2</text>
<text x="210" y="50.2">4</text>
<text x="215" y="51.5">TD</text>
<text x="228.9" y="51.5">OC</text>
<text x="235.9" y="50.2">3</text>
<text x="243.7" y="50.2">5</text>
<text x="210" y="57.9">6</text>
<text x="215" y="59.2">GND</text>
<text x="228.8" y="59.2">OD</text>
<text x="235.9" y="57.9">1</text>
<text x="243.6" y="60.5">4</text>
<text x="21" y="79.9">B</text>
<text x="274.5" y="79.9">B</text>
<text x="50.5" y="109.6">A4</text>
<text x="50.5" y="112.2">A9</text>
<text x="57.2" y="111">VBUS_A</text>
<text x="57.2" y="113.5">VBUS_A</text>
<text x="70.6" y="111">VBUS_B</text>
<text x="70.6" y="113.5">VBUS_B</text>
<text x="83.3" y="109.6">B4</text>
<text x="83.3" y="112.2">B9</text>
<text x="50.5" y="117.4">A6</text>
<text x="50.6" y="114.9">A5</text>
<text x="57.2" y="116.1">CC1</text>
<text x="57.2" y="118.7">DP1</text>
<text x="73.8" y="116.1">SBU2</text>
<text x="75" y="118.7">DN2</text>
<text x="83.3" y="114.9">B8</text>
<text x="83.3" y="117.4">B7</text>
<text x="142.8" y="118.4" transform="rotate(-90 142.8 118.4)">1</text>
<text x="50.6" y="120">A7</text>
<text x="50.6" y="122.6">A8</text>
<text x="50.8" y="125.2">A1</text>
<text x="57.2" y="121.3">DN1</text>
<text x="57.2" y="123.9">SBU1</text>
<text x="75.3" y="123.9">CC2</text>
<text x="75.4" y="121.3">DP2</text>
<text x="83.3" y="120">B6</text>
<text x="83.3" y="122.6">B5</text>
<text x="83.3" y="125.2">B1</text>
<text x="21" y="131.7">C</text>
<text x="49.4" y="127.8">A12</text>
<text x="57.2" y="126.4">GND_A</text>
<text x="57.2" y="129.1">GND_A</text>
<text x="71.8" y="126.4">GND_B</text>
<text x="71.8" y="129.1">GND_B</text>
<text x="83.3" y="127.8">B12</text>
<text x="132.5" y="131.4" transform="rotate(-90 132.5 131.4)">2</text>
<text x="142.8" y="131.3" transform="rotate(-90 142.8 131.3)">3</text>
<text x="153.2" y="131.4" transform="rotate(-90 153.2 131.4)">4</text>
<text x="274.5" y="131.7">C</text>
<text x="66" y="134.2">SHELL_GND</text>
<text x="66" y="136.8">SHELL_GND</text>
<text x="83.3" y="132.9">S1</text>
<text x="83.3" y="135.5">S2</text>
<text x="66" y="139.4">SHELL_GND</text>
<text x="66" y="142">SHELL_GND</text>
<text x="83.3" y="138.1">S3</text>
<text x="83.3" y="140.7">S4</text>
<text x="44.5" y="179.5">5</text>
<text x="55.2" y="178.2">3</text>
<text x="55.3" y="175.6">1</text>
<text x="60" y="174.3">1</text>
<text x="60" y="176.9">3</text>
<text x="60" y="179.5">4</text>
<text x="80.8" y="179.5">5</text>
<text x="91.4" y="178.2">3</text>
<text x="91.5" y="175.6">1</text>
<text x="96.3" y="174.3">1</text>
<text x="96.3" y="176.9">3</text>
<text x="96.3" y="179.5">4</text>
<text x="137.8" y="179.5">1</text>
<text x="153.2" y="179.5">3</text>
<text x="21" y="183.4">D</text>
<text x="44.5" y="182.1">2</text>
<text x="49.4" y="180.8">5</text>
<text x="49.4" y="183.4">2</text>
<text x="55.1" y="180.8">4</text>
<text x="55.1" y="183.4">6</text>
<text x="60" y="182.1">6</text>
<text x="80.7" y="182.1">2</text>
<text x="85.6" y="180.8">5</text>
<text x="85.6" y="183.4">2</text>
<text x="91.3" y="180.8">4</text>
<text x="91.3" y="183.4">6</text>
<text x="96.3" y="182.1">6</text>
<text x="144.3" y="186">GND</text>
<text x="153.2" y="184.7">2</text>
<text x="183.4" y="184.7">Title</text>
<text x="274.4" y="183.4">D</text>
<text x="144.3" y="188.6">GND</text>
<text x="153.2" y="187.2">4</text>
<text x="183.4" y="192.4">Size</text>
<text x="184.7" y="196.3">A4</text>
<text x="196.3" y="192.4">Number</text>
<text x="248.1" y="192.4">Revision</text>
<text x="183.4" y="200.2">Date:</text>
<text x="183.4" y="202.8">File:</text>
<text x="195.1" y="200.2">2-27-2023</text>
<text x="195.1" y="202.8">D:\2023\..\EverythingUSB.SchDoc</text>
<text x="235.2" y="202.8">Drawn By:</text>
<text x="235.2" y="200.2">Sheet</text>
<text x="242.1" y="200.2">of</text>
<text x="39.8" y="206.7">1</text>
<text x="82.8" y="206.7">2</text>
<text x="126" y="206.7">3</text>
<text x="169" y="206.7">4</text>
<text x="212.2" y="206.7">5</text>
<text x="255.2" y="206.7">6</text>
</g>
<g font-size="2.3" fill="#800000">
<text x="79.8" y="26.9">USB_IN</text>
<text x="40" y="32">GND</text>
<text x="204.9" y="32">VBAT</text>
<text x="246.9" y="32">GND</text>
<text x="121.2" y="37.3">USB_IN</text>
<text x="163.4" y="39.8">VBAT</text>
<text x="102.4" y="43.7">GND</text>
<text x="190" y="50.2">GND</text>
<text x="164.1" y="57.9">GND</text>
<text x="205.5" y="65.7">GND</text>
<text x="40" y="70.9">GND</text>
<text x="120.1" y="70.9">GND</text>
<text x="246.9" y="70.9">GND</text>
<text x="81.4" y="78.6">GND</text>
<text x="87.5" y="99.3">USB_IN</text>
<text x="139.3" y="112.2">USB_IN</text>
<text x="203.9" y="125.2">USB_IN</text>
<text x="241.9" y="125.2">VCC</text>
<text x="47.7" y="135.5">GND</text>
<text x="208.1" y="143.3">GND</text>
<text x="236.6" y="143.3">GND</text>
<text x="83.9" y="148.5">GND</text>
<text x="40.1" y="176.9">VCC</text>
<text x="76.3" y="176.9">VCC</text>
<text x="40" y="189.8">GND</text>
<text x="76.2" y="189.8">GND</text>
<text x="151.2" y="195">GND</text>
</g>
<g font-size="2.3" fill="#000080">
<text x="91.4" y="40.1">C3</text>
<text x="200" y="40.1">C2</text>
<text x="213.2" y="39.8">U3</text>
<text x="241.4" y="41.6">R4</text>
<text x="44.8" y="42.2">C4</text>
<text x="44.8" y="44.7">22pF</text>
<text x="91.4" y="47.3">10uF</text>
<text x="169" y="47.3">C1</text>
<text x="200" y="47.3">0.1uF</text>
<text x="241.4" y="45.8">1K</text>
<text x="255.1" y="44.1">Q1</text>
<text x="255.1" y="46.7">FS8205A</text>
<text x="169" y="49.9">10uF</text>
<text x="123.4" y="57.7">R1</text>
<text x="44.8" y="60.2">C5</text>
<text x="44.8" y="62.8">22pF</text>
<text x="123.4" y="60.2">1.2K</text>
<text x="213.2" y="63.1">DW01A</text>
<text x="55.4" y="107.1">J1</text>
<text x="38.1" y="119.8">R5</text>
<text x="38.1" y="122.3">5.1K</text>
<text x="88.8" y="125.9">5.1K</text>
<text x="91.6" y="122.6">R6</text>
<text x="156.5" y="122.3">D1</text>
<text x="156.5" y="124.9">LED 3528 RGB</text>
<text x="218.4" y="125.2">SMD Fuses 1206 1A</text>
<text x="133.8" y="137.8">R3</text>
<text x="154.5" y="137.8">R2</text>
<text x="212.9" y="132.7">C6</text>
<text x="212.9" y="135.3">0.1uF</text>
<text x="223.3" y="132.2">F</text>
<text x="241.4" y="132.7">C7</text>
<text x="241.4" y="135.3">0.1uF</text>
<text x="133.8" y="140.4">1K</text>
<text x="154.5" y="140.4">1K</text>
<text x="55.4" y="145.9">CSP-USC16-TR</text>
<text x="47.4" y="173.6">ESD_D</text>
<text x="83.6" y="173.6">ESD_D2</text>
<text x="140.5" y="174.3">Y1</text>
<text x="145.9" y="174.3">ABM8-12.000MHZ-B2-T</text>
<text x="47.4" y="187.5">SRV05-4.TCT</text>
<text x="83.6" y="187.5">SRV05-4.TCT</text>
</g>
<g font-size="2.3" fill="#90f">
<text x="37.3" y="45">XI</text>
<text x="83.9" y="47.6">D+</text>
<text x="83.9" y="50.2">D-</text>
<text x="120.1" y="50.2">STDBY</text>
<text x="156.3" y="52.7">CRG</text>
<text x="42.5" y="55.3">XO</text>
<text x="83.9" y="55.3">RXD</text>
<text x="83.9" y="57.9">TXD</text>
<text x="83.9" y="63.1">RTS</text>
<text x="83.9" y="65.7">DTR</text>
<text x="45" y="117.4">D+</text>
<text x="89" y="117.4">D-</text>
<text x="45" y="120">D-</text>
<text x="89" y="120">D+</text>
<text x="133" y="143.3">STDBY</text>
<text x="153.7" y="143.3">CRG</text>
<text x="63.2" y="179.5">RXD</text>
<text x="63.2" y="174.3">RTS</text>
<text x="63.2" y="176.9">DTR</text>
<text x="99.4" y="174.3">D-</text>
<text x="99.4" y="176.9">D+</text>
<text x="133" y="179.5">XI</text>
<text x="156.3" y="179.5">XO</text>
<text x="63.2" y="182.1">TXD</text>
</g>
<text font-size="1.9" fill="#000080" x="216.3" y="47.7">Lithium Protection</text>
<g font-size="1.8" fill="#808080">
<text x="73.2" y="40.8">VCC</text>
<text x="80.4" y="39.8">16</text>
<text x="54.2" y="47.5">15</text>
<text x="74.4" y="43.4">V3</text>
<text x="80.4" y="42.4">4</text>
<text x="80.4" y="47.5">5</text>
<text x="130.4" y="47.5">4</text>
<text x="133" y="45">U2</text>
<text x="152.8" y="47.5">3</text>
<text x="55.4" y="52.7">7</text>
<text x="60.2" y="48.6">RS232</text>
<text x="60.7" y="53.8">XI</text>
<text x="73.3" y="48.6">UD+</text>
<text x="73.3" y="51.2">UD-</text>
<text x="80.4" y="50.1">6</text>
<text x="130.3" y="52.7">6</text>
<text x="130.3" y="50.1">5</text>
<text x="135.2" y="53.8">PROG</text>
<text x="135.2" y="51.2">!STDBY</text>
<text x="135.2" y="48.6">VCC</text>
<text x="143.4" y="53.8">!CHRG</text>
<text x="145.6" y="51.2">GND</text>
<text x="145.7" y="48.6">BAT</text>
<text x="152.8" y="52.7">1</text>
<text x="152.8" y="50.1">2</text>
<text x="55.4" y="55.3">8</text>
<text x="60.2" y="56.3">XO</text>
<text x="73.2" y="58.9">TXD</text>
<text x="73.2" y="56.3">RXD</text>
<text x="80.4" y="57.9">2</text>
<text x="80.4" y="55.3">3</text>
<text x="133" y="57.9">TP4057</text>
<text x="54.3" y="63.1">10</text>
<text x="54.3" y="65.7">12</text>
<text x="55.3" y="60.5">9</text>
<text x="60.2" y="61.5">!CTS</text>
<text x="60.2" y="64.1">!DSR</text>
<text x="72.2" y="64.1">!RTS</text>
<text x="80.4" y="65.7">13</text>
<text x="80.4" y="63.1">14</text>
<text x="54.3" y="68.2">11</text>
<text x="60.2" y="69.3">!RI</text>
<text x="60.2" y="66.7">!DCD</text>
<text x="72.1" y="66.7">!DTR</text>
<text x="73.2" y="71.9">GND</text>
<text x="80.4" y="70.8">1</text>
</g>
</svg>
